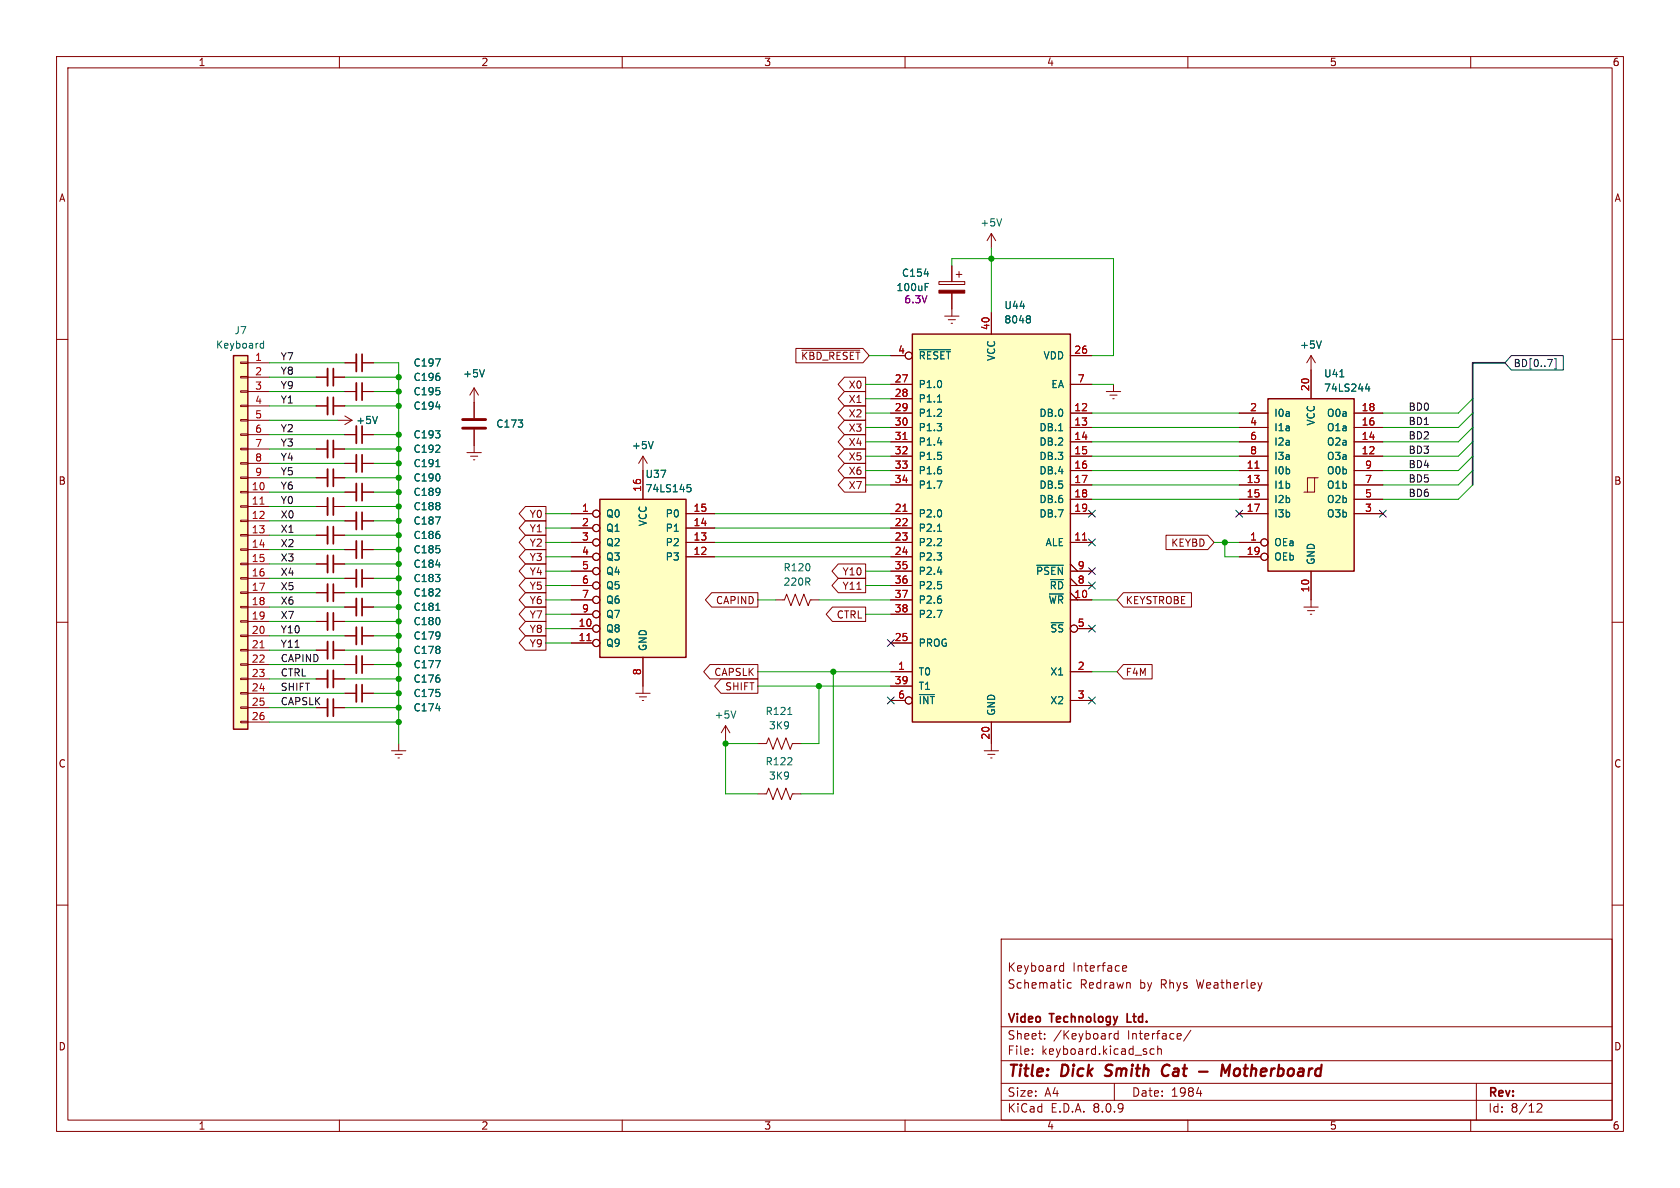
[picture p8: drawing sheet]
<svg xmlns="http://www.w3.org/2000/svg" width="297mm" height="210mm" viewBox="0 0 297 210" stroke-linecap="round" stroke-linejoin="round" font-family="sans-serif">
<g fill="none" stroke="#840000" stroke-width=".18">
<path d="M10 10h277v190h-277zM12 12h273v186h-273zM60 10v2M110 10v2M160 10v2M210 10v2M260 10v2M166 49.8h4.6v.5h-4.6zM168.3 47v2.8M168.3 51.8v2.8M169 48.5h1.1M169.5 48v1"/>
<path d="M10 60h2M231.8 62.9l-.8 1.2M231.8 62.9v2.5M231.8 62.9l.7 1.2M285 60h2M61 97.2h2M64 97.2h2M10 110h2M285 110h2M10 160h2M177 166h108v32h-108zM187.5 171.6h.5"/>
<path d="M187.5 170.8h.5M188 170.2v1.5M189.4 173.8l-.4-.1-.3 .3v.4l.1 .2h.6M198.5 171.2l.7-.1-.1-.3-.4-.1-.2 .2v.7h.6M285 160h2M60 198v2M110 198v2M160 198v2M177 194.5h108M177 191.5h108M177 187.5h108M177 181.5h108"/>
<path d="M182.5 186.3v.1M182.5 185.5v.1M184.7 183.6v.1M184.7 182.8v.1M196.5 182.7l-.3 .1M197 191.5v3M197.7 182.8l-.5-.1-.2 .3v.4l.1 .2h.6M197.7 182.2v1.5M204 185.5l-.4-.1-.3 .3v.4l.2 .2h.5M204.7 185.5l.2-.1 .3 .1 .1 .9M204.7 184.9v1.5M210 198v2"/>
<path d="M210.5 182.1l-1.3 2M211.5 193.3h1M260 198v2M261 191.5v6.5M271.7 195.2l.6-.1 .2 .1 .1 .3-.9 1.1h.9"/>
</g>
<path d="M195.3 190.1l.3 .1M195.6 188.4l-.1 .4 .1 .2M206.4 188.2a1.13 1.13 0 0 0-.9 .7 1.13 1.13 0 0 0 .2 1.2l.3 .1 .5-.1M212 189.4h1.5M215.9 190.2l.2-2 .5 1.4 .9-1.4-.3 2M218.4 189l-.2 .3-.1 .5 .3 .4" fill="none" stroke="#840000" stroke-width=".4"/>
<path d="M64 95.6v3.1M199.3 179.2v1.5h.7" fill="none" stroke="#840000" stroke-width=".3"/>
<path d="M166 51.3h4.6v.5h-4.6z" fill="#840000" stroke="#840000" stroke-width=".18"/>
<path d="M163.4 48.4h.8M163.6 50.7h.4M163.6 50.1h.6M233.6 60.3l-.4 1.2" fill="none" stroke="#006464" stroke-width=".18"/>
<path d="M63 95.6v3.1" fill="none" stroke="#840000" stroke-width=".33"/>
<path d="M161.3 59.1h27.9v68.5h-27.9z" fill="#ffffc2"/>
<path d="M161.3 59.1h27.9v68.5h-27.9z" fill="none" stroke="#840000" stroke-width=".25"/>
<g fill="none" stroke="#840000" stroke-width=".18">
<path d="M167 55.9h2.5M167.6 56.5h1.3M168.1 57.2h.3M168.3 54.6v1.3M175.3 55.2v3.9M157.5 73h3.8M157.5 75.6h3.8M157.5 78.1h3.8M157.5 62.9h2.5M157.5 67.9h3.8M157.5 70.5h3.8M189.2 73h3.8"/>
<path d="M189.2 75.6h3.8M189.2 78.1h3.8M189.2 62.9h3.8M189.2 67.9h3.8M157.5 95.9h3.8M157.5 80.6h3.8M157.5 83.2h3.8M157.5 85.7h3.8M157.5 90.8h3.8M157.5 93.3h3.8M157.5 98.4h3.8M189.2 95.9h3.8"/>
<path d="M189.2 80.6h3.8M189.2 83.2h3.8M189.2 85.7h3.8M189.2 88.3h3.8M189.2 90.8h3.8M189.2 99.7l1.3 1.3M157.5 118.7h3.8M157.5 106h3.8M157.5 113.7h3.8M157.5 101h3.8M157.5 103.5h3.8M157.5 108.6h3.8"/>
<path d="M189.2 118.7h3.8M189.2 106h3.8M189.2 104.8l1.3 1.2M189.2 101h3.8M189.2 103.5h3.8M189.2 102.2l1.3 1.3M190.5 111.1h2.5M112.4 122.6h2.5M113 123.2h1.3M113.5 123.8h.3M113.7 121.3v1.3M157.5 123.8h2.5"/>
<path d="M157.5 121.3h3.8M174 132.7h2.5M174.6 133.4h1.3M175.1 134h.3M175.3 127.6v5.1M189.2 123.8h3.8"/>
<circle cx="160.7" cy="62.9" r=".63"/>
<circle cx="160.7" cy="123.8" r=".63"/>
</g>
<path d="M159.6 77.7h.8M159.6 90.4h.8M191.4 95.5h.7" fill="none" stroke="#a90000" stroke-width=".18"/>
<path d="M181.9 55.8l.3 .3-.3 .3 .3 .2v.3l-.3 .2M162.5 61.8h5.5M165.7 71.1h.8M165.7 78.3h.8M187.1 76.1h.8M165.7 85h.8l-.5 1.3M165.7 93.9h.8M183.3 99.9h4.7M165.7 107.9h.8l-.5 1.3M165.7 101.1h.8M162.5 122.8h2.7" fill="none" stroke="#006464" stroke-width=".18"/>
<path d="M106 88.3h15.3v27.9h-15.3z" fill="#ffffc2"/>
<path d="M106 88.3h15.3v27.9h-15.3z" fill="none" stroke="#840000" stroke-width=".25"/>
<g fill="none" stroke="#840000" stroke-width=".18">
<path d="M175.3 41.3l-.8 1.2M175.3 41.3v2.5M175.3 41.3l.7 1.2M55.9 79.4h2M58.9 79.4h2.1M83.8 68.6v5.3M83.8 75.9v4.1M83.8 68.6l-.7 1.3M83.8 68.6l.8 1.3M195.6 69.2h2.5M196.2 69.9h1.3M196.7 70.5h.3"/>
<path d="M196.8 67.9v1.3M82.5 80h2.6M83.2 80.6h1.3M83.7 81.3h.2M101 90.8h3.8M101 98.4h3.8M101 95.9h3.8M101 93.3h3.8M113.7 80.6v7.7M113.7 80.6l-.8 1.3M113.7 80.6l.7 1.3M121.3 90.8h5.1"/>
<path d="M121.3 98.4h5.1M121.3 95.9h5.1M121.3 93.3h5.1M55.9 109.9h2M55.9 114.9h2M55.9 104.8h2M58.9 109.9h2.1M58.9 114.9h2.1M58.9 104.8h2.1M61 117.5h2M61 112.4h2M64 117.5h2"/>
<path d="M64 112.4h2M101 111.1h3.8M101 113.7h3.8M101 101h3.8M101 103.5h3.8M101 106h3.8M101 108.6h3.8M113.7 116.2v5.1M137.2 106h1.5l.4-1 .7 2.1 .8-2.1 .8 2.1 .7-2.1 .8 2.1 .4-1.1h1.5M55.9 125.1h2M55.9 120h2M58.9 125.1h2.1"/>
<path d="M58.9 120h2.1M61 122.6h2M64 122.6h2M69.2 132.7h2.6M69.8 133.4h1.3M70.4 134h.2M70.5 131.4v1.3M128.3 128.3l-.8 1.2M128.3 128.3v2.5M128.3 128.3l.7 1.2M134 131.4h1.5l.4-1 .8 2.1 .7-2.1 .8 2.1 .7-2.1 .8 2.1 .4-1.1h1.5M134 140.3h1.5l.4-1 .8 2.1 .7-2.1 .8 2.1 .7-2.1 .8 2.1 .4-1.1h1.5"/>
<circle cx="105.4" cy="93.3" r=".63"/>
<circle cx="105.4" cy="98.4" r=".63"/>
<circle cx="105.4" cy="90.8" r=".63"/>
<circle cx="105.4" cy="95.9" r=".63"/>
<circle cx="105.4" cy="101" r=".63"/>
<circle cx="105.4" cy="108.6" r=".63"/>
<circle cx="105.4" cy="111.1" r=".63"/>
<circle cx="105.4" cy="113.7" r=".63"/>
<circle cx="105.4" cy="103.5" r=".63"/>
<circle cx="105.4" cy="106" r=".63"/>
</g>
<path d="M103.7 113.2h.8" fill="none" stroke="#a90000" stroke-width=".18"/>
<path d="M177.1 38.7l-.4 1.2M85.6 65.3l-.4 1.3M115.5 78l-.4 1.3M121.5 85.7h.6M121.6 86.2h.3l.3 .2-.2 .5h-.4M77 116.8h.8l-.5 1.3M77 125.3h.8M130.1 125.7l-.4 1.2M139.3 126.3h.7" fill="none" stroke="#006464" stroke-width=".18"/>
<path d="M81.8 75.7h4.1M81.8 74.2h4.1" fill="none" stroke="#840000" stroke-width=".51"/>
<path d="M57.9 77.9v3M57.9 103.3v3M57.9 108.3v3.1M57.9 113.4v3.1M57.9 118.5v3M63 110.9v3M63 116v3M57.9 123.6v3M63 121v3.1" fill="none" stroke="#840000" stroke-width=".33"/>
<path d="M58.9 77.9v3M58.9 103.3v3M58.9 108.3v3.1M58.9 113.4v3.1M58.9 118.5v3M64 110.9v3M64 116v3M58.9 123.6v3M64 121v3.1" fill="none" stroke="#840000" stroke-width=".3"/>
<path d="M41.3 62.9h2.5v66h-2.5z" fill="#ffffc2"/>
<g fill="none" stroke="#840000" stroke-width=".18">
<path d="M42.5 79.2h1.3v.3h-1.3zM42.5 76.7h1.3v.3h-1.3zM42.5 74.2h1.3v.2h-1.3zM42.5 71.6h1.3v.3h-1.3zM42.5 69.1h1.3v.2h-1.3zM42.5 66.5h1.3v.3h-1.3zM42.5 64h1.3v.3h-1.3zM43.8 64.1h3.8M43.8 66.7h3.8M43.8 69.2h3.8M43.8 71.8h3.8M43.8 74.3h3.8"/>
<path d="M43.8 76.8h3.8M43.8 79.4h3.8M55.9 66.7h2M55.9 71.8h2M58.9 66.7h2.1M58.9 71.8h2.1M61 64.1h2M61 69.2h2M64 64.1h2M64 69.2h2M42.5 99.6h1.3v.2h-1.3zM42.5 97h1.3v.3h-1.3z"/>
<path d="M42.5 94.5h1.3v.2h-1.3zM42.5 91.9h1.3v.3h-1.3zM42.5 89.4h1.3v.3h-1.3zM42.5 86.9h1.3v.2h-1.3zM42.5 84.3h1.3v.3h-1.3zM42.5 81.8h1.3v.2h-1.3zM43.8 87h3.8M43.8 89.5h3.8M43.8 92.1h3.8M43.8 94.6h3.8M43.8 97.2h3.8M43.8 99.7h3.8"/>
<path d="M43.8 81.9h3.8M43.8 84.5h3.8M55.9 89.5h2M55.9 94.6h2M58.9 89.5h2.1M58.9 94.6h2.1M61 87h2M61 92.1h2M64 87h2M64 92.1h2M42.5 119.9h1.3v.2h-1.3zM42.5 117.3h1.3v.3h-1.3z"/>
<path d="M42.5 114.8h1.3v.3h-1.3zM42.5 112.3h1.3v.2h-1.3zM42.5 109.7h1.3v.3h-1.3zM42.5 107.2h1.3v.2h-1.3zM42.5 104.6h1.3v.3h-1.3zM42.5 102.1h1.3v.3h-1.3zM43.8 102.2h3.8M43.8 104.8h3.8M43.8 107.3h3.8M43.8 109.9h3.8M43.8 112.4h3.8M43.8 114.9h3.8"/>
<path d="M43.8 117.5h3.8M42.5 127.5h1.3v.3h-1.3zM42.5 125h1.3v.2h-1.3zM42.5 122.4h1.3v.3h-1.3zM43.8 120h3.8M43.8 122.6h3.8M43.8 125.1h3.8M43.8 127.6h3.8"/>
</g>
<path d="M41.3 62.9h2.5v66h-2.5z" fill="none" stroke="#840000" stroke-width=".25"/>
<path d="M46 89.1h.7M46 114.5h.7" fill="none" stroke="#a90000" stroke-width=".18"/>
<path d="M46.1 61.5h.5M46.1 60.8h.5M46.6 60.3v1.2M77 63.4h.8l-.5 1.3M77 71.9h.8M77 91.4h.8l-.5 1.3" fill="none" stroke="#006464" stroke-width=".18"/>
<path d="M57.9 65.2v3M57.9 70.2v3.1M63 62.6v3.1M63 67.7v3M57.9 88v3.1M57.9 93.1v3M63 85.5v3M63 90.6v3" fill="none" stroke="#840000" stroke-width=".33"/>
<path d="M58.9 65.2v3M58.9 70.2v3.1M64 62.6v3.1M64 67.7v3M58.9 88v3.1M58.9 93.1v3M64 85.5v3M64 90.6v3" fill="none" stroke="#840000" stroke-width=".3"/>
<path d="M224.2 70.5h15.2v30.5h-15.2z" fill="#ffffc2"/>
<g fill="none" stroke="#840000" stroke-width=".18">
<path d="M168.3 47v2.8M168.3 51.8v2.8M175.3 55.2v3.9M55.9 66.7h2M55.9 71.8h2M55.9 79.4h2M58.9 66.7h2.1M58.9 71.8h2.1M58.9 79.4h2.1M59.7 74.3h2.5M61 76.8h2M61 73.5l1.2 .8"/>
<path d="M61 69.2h2M61 64.1h2M62.2 74.3l-1.2 .8M64 76.8h2M64 69.2h2M64 64.1h2M83.8 71.1v2.8M83.8 75.9v2.8M140.7 61.6h11.9l1.1 1.3-1.1 1.2h-11.9zM141.7 61.9h10.3M149.3 69.2h3.7v2.6h-3.7l-1.1-1.3zM149.3 66.7h3.7v2.5h-3.7l-1.1-1.3z"/>
<path d="M149.3 71.8h3.7v2.5h-3.7l-1.1-1.3zM149.3 76.8h3.7v2.6h-3.7l-1.1-1.3zM149.3 79.4h3.7v2.5h-3.7l-1.1-1.3zM149.3 74.3h3.7v2.5h-3.7l-1.1-1.2zM157.5 78.1h3.8M157.5 75.6h3.8M157.5 73h3.8M157.5 62.9h2.5M157.5 67.9h3.8M157.5 70.5h3.8M189.2 78.1h3.8M189.2 75.6h3.8"/>
<path d="M189.2 73h3.8M189.2 62.9h3.8M189.2 67.9h3.8M219.1 78.1h5.1M219.1 75.6h5.1M219.1 73h5.1M231.8 65.4v5.1M239.4 78.1h5.1M239.4 75.6h5.1M239.4 73h5.1M55.9 84.5h2M55.9 99.7h2"/>
<path d="M55.9 94.6h2M55.9 89.5h2M58.9 84.5h2.1M58.9 99.7h2.1M58.9 94.6h2.1M58.9 89.5h2.1M61 81.9h2M61 97.2h2M61 92.1h2M61 87h2M64 81.9h2M64 97.2h2"/>
<path d="M64 92.1h2M64 87h2M92.9 99.7h3.6v2.5h-3.6l-1.1-1.2zM92.9 94.6h3.6v2.6h-3.6l-1.1-1.3zM92.9 97.2h3.6v2.5h-3.6l-1.1-1.3zM92.9 89.5h3.6v2.6h-3.6l-1.1-1.3zM92.9 92.1h3.6v2.5h-3.6l-1.1-1.3zM101 95.9h3.8M101 90.8h3.8M101 98.4h3.8M101 93.3h3.8M113.7 83.2v5.1"/>
<path d="M121.3 95.9h5.1M121.3 90.8h5.1M121.3 98.4h5.1M121.3 93.3h5.1M148.2 99.7h4.8v2.5h-4.8l-1.1-1.2zM149.3 84.5h3.7v2.5h-3.7l-1.1-1.3zM149.3 81.9h3.7v2.6h-3.7l-1.1-1.3zM157.5 95.9h3.8M157.5 83.2h3.8M157.5 80.6h3.8M157.5 85.7h3.8M157.5 90.8h3.8"/>
<path d="M157.5 98.4h3.8M157.5 93.3h3.8M189.2 95.9h3.8M189.2 83.2h3.8M189.2 80.6h3.8M189.2 85.7h3.8M189.2 88.3h3.8M189.2 90.8h3.8M189.2 99.7l1.3 1.3M206.1 94.6h7.4l1.1 1.3-1.1 1.3h-7.4zM219.1 95.9h3.8M219.1 83.2h5.1"/>
<path d="M219.1 80.6h5.1M219.1 85.7h5.1M219.1 88.3h5.1M219.1 90.8h5.1M219.1 98.4h3.8M232.4 84.5h-1.3v2.5M233 84.5h-.6v2.5h-1.9M239.4 83.2h5.1M239.4 80.6h5.1M239.4 85.7h5.1M239.4 88.3h5.1M239.4 90.8h5.1"/>
<path d="M55.9 114.9h2M55.9 109.9h2M55.9 104.8h2M58.9 114.9h2.1M58.9 109.9h2.1M58.9 104.8h2.1M61 107.3h2M61 102.2h2M61 112.4h2M61 117.5h2M64 107.3h2M64 102.2h2"/>
<path d="M64 112.4h2M64 117.5h2M92.9 112.4h3.6v2.5h-3.6l-1.1-1.2zM92.9 104.8h3.6v2.5h-3.6l-1.1-1.3zM92.9 107.3h3.6v2.6h-3.6l-1.1-1.3zM92.9 109.9h3.6v2.5h-3.6l-1.1-1.3zM92.9 102.2h3.6v2.6h-3.6l-1.1-1.3zM101 108.6h3.8M101 106h3.8M101 113.7h3.8M101 101h3.8M101 103.5h3.8"/>
<path d="M101 111.1h3.8M113.7 116.2v5.1M125.5 117.5h8.5v2.5h-8.5l-1.1-1.3zM125.8 104.8h8.2v2.5h-8.2l-1.1-1.3zM147.2 107.3h5.8v2.6h-5.8l-1.1-1.3zM148.2 102.2h4.8v2.6h-4.8l-1.1-1.3zM157.5 108.6h3.8M157.5 118.7h3.8M157.5 106h3.8M157.5 113.7h3.8M157.5 101h3.8M157.5 103.5h3.8"/>
<path d="M189.2 118.7h3.8M189.2 106h3.8M189.2 104.8l1.3 1.2M189.2 101h3.8M189.2 103.5h3.8M189.2 102.2l1.3 1.3M190.5 111.1h2.5M198.6 104.8h12v2.5h-12l-1.1-1.3zM198.6 117.5h5.1v2.5h-5.1l-1.1-1.3zM230.5 107.3h2.5M231.1 108h1.3M231.6 108.6h.3"/>
<path d="M231.8 101v6.3M55.9 120h2M55.9 125.1h2M58.9 120h2.1M58.9 125.1h2.1M61 122.6h2M64 122.6h2M127.4 120h6.6v2.6h-6.6l-1.1-1.3zM157.5 123.8h2.5M157.5 121.3h3.8M175.3 127.6v3.8M189.2 123.8h3.8"/>
<circle cx="160.7" cy="62.9" r=".63"/>
<circle cx="105.4" cy="93.3" r=".63"/>
<circle cx="105.4" cy="98.4" r=".63"/>
<circle cx="105.4" cy="90.8" r=".63"/>
<circle cx="105.4" cy="95.9" r=".63"/>
<circle cx="223.5" cy="95.9" r=".63"/>
<circle cx="223.5" cy="98.4" r=".63"/>
<circle cx="105.4" cy="101" r=".63"/>
<circle cx="105.4" cy="108.6" r=".63"/>
<circle cx="105.4" cy="111.1" r=".63"/>
<circle cx="105.4" cy="113.7" r=".63"/>
<circle cx="105.4" cy="103.5" r=".63"/>
<circle cx="105.4" cy="106" r=".63"/>
<circle cx="160.7" cy="123.8" r=".63"/>
</g>
<path d="M224.2 70.5h15.2v30.5h-15.2z" fill="none" stroke="#840000" stroke-width=".25"/>
<path d="M159.6 77.7h.8M159.6 90.4h.8M191.4 95.5h.7M221.9 82.8h.7M103.7 113.2h.8" fill="none" stroke="#a90000" stroke-width=".18"/>
<g fill="none" stroke="#006464" stroke-width=".18">
<path d="M163.4 48.4h.8M163.6 50.7h.4M163.6 50.1h.6M181.9 55.8l.3 .3-.3 .3 .3 .2v.3l-.3 .2M66.7 73.6l-.4 1.3M77 63.4h.8l-.5 1.3M77 71.9h.8M85.6 65.3l-.4 1.3M115.5 78l-.4 1.3M162.5 61.8h5.5M165.7 71.1h.8M165.7 78.3h.8"/>
<path d="M187.1 76.1h.8M233.6 60.3l-.4 1.2M236.9 66.6h.7M241.7 67.8l-.3 .9h.8M242 68.3v.9M77 91.4h.8l-.5 1.3M77 82.5h.8M77 99.9h.8M121.5 85.7h.6M121.6 86.2h.3l.3 .2-.2 .5h-.4M165.7 85h.8l-.5 1.3M165.7 93.9h.8"/>
<path d="M183.3 99.9h4.7M77 116.8h.8l-.5 1.3M77 107.9h.8M165.7 107.9h.8l-.5 1.3M165.7 101.1h.8M77 125.3h.8M162.5 122.8h2.7"/>
</g>
<path d="M63 75.3v3.1M57.9 82.9v3.1M57.9 98.2v3M63 80.4v3M63 100.7v3.1M63 105.8v3" fill="none" stroke="#840000" stroke-width=".33"/>
<path d="M64 75.3v3.1M58.9 82.9v3.1M58.9 98.2v3M64 80.4v3M64 100.7v3.1M64 105.8v3" fill="none" stroke="#840000" stroke-width=".3"/>
<g fill="none" stroke="#000084" stroke-width=".18">
<path d="M267.2 62.9h9.2v2.5h-9.2l-1.1-1.3zM273.6 63.5h.8l-.5 1.3M274.8 63.4h.3v1.8h-.3M192.4 90.2l1.2 1.2M192.4 95.3l1.2 1.2M193.6 90.2l-1.2 1.2M193.6 95.3l-1.2 1.2M218.5 90.2l1.2 1.2M219.7 90.2l-1.2 1.2M243.9 90.2l1.2 1.2M245.1 90.2l-1.2 1.2M156.9 113.1l1.2 1.2"/>
<path d="M158.1 113.1l-1.2 1.2M192.4 110.5l1.2 1.2M192.4 102.9l1.2 1.2M192.4 100.4l1.2 1.2M193.6 110.5l-1.2 1.2M193.6 102.9l-1.2 1.2M193.6 100.4l-1.2 1.2M156.9 123.2l1.2 1.2M158.1 123.2l-1.2 1.2M192.4 123.2l1.2 1.2M193.6 123.2l-1.2 1.2"/>
</g>
<path d="M266.1 64.1h-5.8v21.6" fill="none" stroke="#000084" stroke-width=".3"/>
<g fill="none" stroke="#009600" stroke-width=".18">
<path d="M168.3 47v-1.3h28.5v17.2h-3.8M175.3 43.8v11.4M47.6 71.8h8.3M47.6 66.7h8.3M47.6 69.2h13.4M47.6 64.1h13.4M47.6 76.8h13.4M47.6 74.3h12.1M47.6 79.4h8.3M61 71.8h9.5M61 66.7h9.5M61 79.4h9.5"/>
<path d="M66 64.1h4.5v67.3M66 69.2h4.5M66 76.8h4.5M153 67.9h4.5M153 75.6h4.5M153 78.1h4.5M153 73h4.5M153 70.5h4.5M153.7 62.9h3.8M193 67.9h3.8M193 75.6h26.1M193 78.1h26.1"/>
<path d="M193 73h26.1M260.3 78.1l-2.5 2.5h-13.3M260.3 73l-2.5 2.6h-13.3M260.3 75.6l-2.5 2.5h-13.3M260.3 70.5l-2.5 2.5h-13.3M47.6 81.9h13.4M47.6 99.7h8.3M47.6 94.6h8.3M47.6 97.2h13.4M47.6 87h13.4M47.6 92.1h13.4M47.6 89.5h8.3"/>
<path d="M47.6 84.5h8.3M61 99.7h9.5M61 94.6h9.5M61 89.5h9.5M61 84.5h9.5M66 81.9h4.5M66 97.2h4.5M66 87h4.5M66 92.1h4.5M96.5 95.9h4.5M96.5 90.8h4.5M96.5 93.3h4.5"/>
<path d="M96.5 98.4h4.5M126.4 95.9h31.1M126.4 90.8h31.1M126.4 93.3h31.1M126.4 98.4h31.1M153 85.7h4.5M153 80.6h4.5M153 83.2h4.5M193 85.7h26.1M193 88.3h26.1M193 80.6h26.1M193 83.2h26.1"/>
<path d="M214.6 95.9h4.5M216.5 95.9v2.5h2.6M260.3 83.2l-2.5 2.5h-13.3M260.3 85.7l-2.5 2.6h-13.3M260.3 80.6l-2.5 2.6h-13.3M47.6 104.8h8.3M47.6 102.2h13.4M47.6 107.3h13.4M47.6 117.5h13.4M47.6 114.9h8.3M47.6 109.9h8.3M47.6 112.4h13.4"/>
<path d="M61 104.8h9.5M61 114.9h9.5M61 109.9h9.5M66 102.2h4.5M66 107.3h4.5M66 117.5h4.5M66 112.4h4.5M96.5 103.5h4.5M96.5 106h4.5M96.5 108.6h4.5M96.5 101h4.5M96.5 113.7h4.5"/>
<path d="M96.5 111.1h4.5M134 118.7h23.5M134 106h3.2M144.8 106h12.7M147.3 118.7v21.6h-5.7M153 103.5h4.5M153 108.6h4.5M153 101h4.5M193 118.7h4.5M193 106h4.5M47.6 125.1h8.3M47.6 120h8.3"/>
<path d="M47.6 122.6h13.4M47.6 127.6h22.9M61 125.1h9.5M61 120h9.5M66 122.6h4.5M128.3 130.8v9.5h5.7M128.3 131.4h5.7M134 121.3h23.5M144.8 121.3v10.1h-3.2"/>
</g>
<g fill="#009600" stroke="#009600" stroke-width=".18">
<circle cx="216.5" cy="95.9" r=".46"/>
<circle cx="175.3" cy="45.7" r=".46"/>
<circle cx="144.8" cy="121.3" r=".46"/>
<circle cx="147.3" cy="118.7" r=".46"/>
<circle cx="128.3" cy="131.4" r=".46"/>
<circle cx="70.5" cy="114.9" r=".46"/>
<circle cx="70.5" cy="112.4" r=".46"/>
<circle cx="70.5" cy="117.5" r=".46"/>
<circle cx="70.5" cy="89.5" r=".46"/>
<circle cx="70.5" cy="97.2" r=".46"/>
<circle cx="70.5" cy="92.1" r=".46"/>
<circle cx="70.5" cy="94.6" r=".46"/>
<circle cx="70.5" cy="66.7" r=".46"/>
<circle cx="70.5" cy="69.2" r=".46"/>
<circle cx="70.5" cy="125.1" r=".46"/>
<circle cx="70.5" cy="122.6" r=".46"/>
<circle cx="70.5" cy="120" r=".46"/>
<circle cx="70.5" cy="127.6" r=".46"/>
<circle cx="70.5" cy="71.8" r=".46"/>
<circle cx="70.5" cy="102.2" r=".46"/>
<circle cx="70.5" cy="104.8" r=".46"/>
<circle cx="70.5" cy="99.7" r=".46"/>
<circle cx="70.5" cy="109.9" r=".46"/>
<circle cx="70.5" cy="107.3" r=".46"/>
<circle cx="70.5" cy="81.9" r=".46"/>
<circle cx="70.5" cy="79.4" r=".46"/>
<circle cx="70.5" cy="87" r=".46"/>
<circle cx="70.5" cy="84.5" r=".46"/>
<circle cx="70.5" cy="76.8" r=".46"/>
</g>
<g font-size="2.8" fill="#840000">
<text x="178" y="190.9">Title:</text>
<text x="187.7" y="190.9">Dick</text>
<text x="196.3" y="190.9">Smith</text>
<text x="207.1" y="190.9">Cat</text>
<text x="219.1" y="190.9">Motherboard</text>
</g>
<g font-size="2.1" fill="#840000">
<text x="178" y="172">Keyboard</text>
<text x="189.6" y="172">Interface</text>
<text x="178" y="175">Schematic</text>
<text x="190.9" y="175">Redrawn</text>
<text x="201.5" y="175">by</text>
<text x="205.3" y="175">Rhys</text>
<text x="211.8" y="175">Weatherley</text>
<text x="178" y="184">Sheet:</text>
<text x="178" y="181.2">Video</text>
<text x="185.7" y="181.2">Technology</text>
<text x="186.2" y="184">/Keyboard</text>
<text x="199.4" y="184">Interface/</text>
<text x="199.9" y="181.2">Ltd.</text>
<text x="178" y="186.7">File:</text>
<text x="184.1" y="186.7">keyboard.kicad_sch</text>
<text x="178" y="196.9">KiCad</text>
<text x="178" y="194.1">Size:</text>
<text x="184.7" y="194.1">A4</text>
<text x="185.7" y="196.9">E.D.A.</text>
<text x="193.3" y="196.9">8.0.9</text>
<text x="200" y="194.1">Date:</text>
<text x="207" y="194.1">1984</text>
<text x="263" y="194.3">Rev:</text>
<text x="263" y="196.9">Id:</text>
<text x="267.1" y="196.9">8/12</text>
</g>
<g font-size="1.8" fill="#840000">
<text x="35" y="11.9">1</text>
<text x="85" y="11.9">2</text>
<text x="135" y="11.9">3</text>
<text x="185" y="11.9">4</text>
<text x="235" y="11.9">5</text>
<text x="285" y="11.9">6</text>
<text x="10.3" y="35.9">A</text>
<text x="285.3" y="35.9">A</text>
<text x="141.5" y="63.8">~{KBD_RESET}</text>
<text x="149.9" y="71.4">X1</text>
<text x="149.9" y="68.9">X0</text>
<text x="149.9" y="74">X2</text>
<text x="149.9" y="76.5">X3</text>
<text x="149.9" y="79.1">X4</text>
<text x="149.9" y="81.6">X5</text>
<text x="10.3" y="85.9">B</text>
<text x="149.9" y="86.7">X7</text>
<text x="149.9" y="84.1">X6</text>
<text x="285.3" y="85.9">B</text>
<text x="93.5" y="91.8">Y0</text>
<text x="93.5" y="94.3">Y1</text>
<text x="93.5" y="101.9">Y4</text>
<text x="93.5" y="96.8">Y2</text>
<text x="93.5" y="99.4">Y3</text>
<text x="148.8" y="101.9">Y10</text>
<text x="207" y="96.8">KEYBD</text>
<text x="93.5" y="107">Y6</text>
<text x="93.5" y="104.5">Y5</text>
<text x="126.5" y="107">CAPIND</text>
<text x="148.8" y="104.5">Y11</text>
<text x="198.9" y="107">KEYSTROBE</text>
<text x="93.5" y="109.5">Y7</text>
<text x="93.5" y="112.1">Y8</text>
<text x="147.8" y="109.5">CTRL</text>
<text x="93.5" y="114.6">Y9</text>
<text x="126.2" y="119.7">CAPSLK</text>
<text x="198.9" y="119.7">F4M</text>
<text x="128.1" y="122.2">SHIFT</text>
<text x="10.3" y="135.9">C</text>
<text x="285.3" y="135.9">C</text>
<text x="10.3" y="185.9">D</text>
<text x="285.3" y="185.9">D</text>
<text x="35" y="199.9">1</text>
<text x="85" y="199.9">2</text>
<text x="135" y="199.9">3</text>
<text x="185" y="199.9">4</text>
<text x="235" y="199.9">5</text>
<text x="285" y="199.9">6</text>
</g>
<g font-size="1.8" fill="#006464">
<text x="173.2" y="40.2">+5V</text>
<text x="158.4" y="51.7">100uF</text>
<text x="159.4" y="49.1">C154</text>
<text x="41.4" y="59.3">J7</text>
<text x="177.5" y="54.8">U44</text>
<text x="177.5" y="57.4">8048</text>
<text x="38.1" y="61.8">Keyboard</text>
<text x="73" y="65">C197</text>
<text x="162.3" y="63.7">~{RESET}</text>
<text x="176.1" y="63.9" transform="rotate(-90 176.1 63.9)">VCC</text>
<text x="184.4" y="63.7">VDD</text>
<text x="229.7" y="61.8">+5V</text>
<text x="73" y="67.5">C196</text>
<text x="73" y="70.1">C195</text>
<text x="81.8" y="66.9">+5V</text>
<text x="162.3" y="68.8">P1.0</text>
<text x="162.3" y="71.3">P1.1</text>
<text x="185.8" y="68.8">EA</text>
<text x="234" y="66.9">U41</text>
<text x="234" y="69.4">74LS244</text>
<text x="62.9" y="75.2">+5V</text>
<text x="73" y="72.6">C194</text>
<text x="73" y="77.7">C193</text>
<text x="87.6" y="75.8">C173</text>
<text x="162.3" y="73.9">P1.2</text>
<text x="162.3" y="76.4">P1.3</text>
<text x="183.7" y="73.9">DB.0</text>
<text x="183.7" y="76.4">DB.1</text>
<text x="225.2" y="73.9">I0a</text>
<text x="225.2" y="76.4">I1a</text>
<text x="232.6" y="75.3" transform="rotate(-90 232.6 75.3)">VCC</text>
<text x="234.5" y="76.4">O1a</text>
<text x="234.5" y="73.9">O0a</text>
<text x="73" y="80.2">C192</text>
<text x="73" y="82.8">C191</text>
<text x="111.6" y="79.6">+5V</text>
<text x="162.3" y="79">P1.4</text>
<text x="162.3" y="81.5">P1.5</text>
<text x="183.7" y="79">DB.2</text>
<text x="183.7" y="81.5">DB.3</text>
<text x="225.2" y="79">I2a</text>
<text x="225.2" y="81.5">I3a</text>
<text x="234.5" y="81.5">O3a</text>
<text x="234.5" y="79">O2a</text>
<text x="73" y="87.9">C189</text>
<text x="73" y="85.3">C190</text>
<text x="114" y="84.7">U37</text>
<text x="114" y="87.2">74LS145</text>
<text x="162.3" y="84">P1.6</text>
<text x="162.3" y="86.6">P1.7</text>
<text x="183.7" y="84">DB.4</text>
<text x="183.7" y="86.6">DB.5</text>
<text x="183.7" y="89.1">DB.6</text>
<text x="225.2" y="84">I0b</text>
<text x="225.2" y="86.6">I1b</text>
<text x="225.2" y="89.1">I2b</text>
<text x="234.5" y="89.1">O2b</text>
<text x="234.5" y="86.6">O1b</text>
<text x="234.5" y="84">O0b</text>
<text x="73" y="92.9">C187</text>
<text x="73" y="95.5">C186</text>
<text x="73" y="90.4">C188</text>
<text x="107.1" y="91.7">Q0</text>
<text x="107.1" y="94.2">Q1</text>
<text x="114.5" y="93.1" transform="rotate(-90 114.5 93.1)">VCC</text>
<text x="117.6" y="94.2">P1</text>
<text x="117.6" y="91.7">P0</text>
<text x="162.3" y="91.7">P2.0</text>
<text x="162.3" y="94.2">P2.1</text>
<text x="183.7" y="91.7">DB.7</text>
<text x="225.2" y="91.7">I3b</text>
<text x="234.5" y="91.7">O3b</text>
<text x="73" y="98">C185</text>
<text x="73" y="100.6">C184</text>
<text x="107.1" y="96.7">Q2</text>
<text x="107.1" y="99.3">Q3</text>
<text x="107.1" y="101.8">Q4</text>
<text x="117.6" y="99.3">P3</text>
<text x="117.6" y="96.7">P2</text>
<text x="138.4" y="101.2">R120</text>
<text x="162.3" y="96.7">P2.2</text>
<text x="162.3" y="99.3">P2.3</text>
<text x="162.3" y="101.8">P2.4</text>
<text x="183.1" y="101.8">~{PSEN}</text>
<text x="184.7" y="96.7">ALE</text>
<text x="225.2" y="96.7">OEa</text>
<text x="225.2" y="99.3">OEb</text>
<text x="232.6" y="99.9" transform="rotate(-90 232.6 99.9)">GND</text>
<text x="73" y="105.6">C182</text>
<text x="73" y="103.1">C183</text>
<text x="107.1" y="104.4">Q5</text>
<text x="107.1" y="106.9">Q6</text>
<text x="138.4" y="103.7">220R</text>
<text x="162.3" y="104.4">P2.5</text>
<text x="162.3" y="106.9">P2.6</text>
<text x="185.3" y="106.9">~{WR}</text>
<text x="185.5" y="104.4">~{RD}</text>
<text x="73" y="110.7">C180</text>
<text x="73" y="113.3">C179</text>
<text x="73" y="108.2">C181</text>
<text x="107.1" y="112">Q8</text>
<text x="107.1" y="109.4">Q7</text>
<text x="162.3" y="109.4">P2.7</text>
<text x="185.6" y="112">~{SS}</text>
<text x="73" y="118.3">C177</text>
<text x="73" y="115.8">C178</text>
<text x="107.1" y="114.5">Q9</text>
<text x="114.5" y="115.2" transform="rotate(-90 114.5 115.2)">GND</text>
<text x="162.3" y="119.6">T0</text>
<text x="162.3" y="114.5">PROG</text>
<text x="185.6" y="119.6">X1</text>
<text x="73" y="123.4">C175</text>
<text x="73" y="126">C174</text>
<text x="73" y="120.9">C176</text>
<text x="162.3" y="122.1">T1</text>
<text x="162.3" y="124.7">~{INT}</text>
<text x="185.6" y="124.7">X2</text>
<text x="126.2" y="127.2">+5V</text>
<text x="135.2" y="126.6">R121</text>
<text x="135.8" y="129.1">3K9</text>
<text x="176.1" y="126.6" transform="rotate(-90 176.1 126.6)">GND</text>
<text x="135.2" y="135.5">R122</text>
<text x="135.8" y="138">3K9</text>
</g>
<text font-size="1.8" fill="#840084" x="159.8" y="53.8">6.3V</text>
<g font-size="1.8" fill="#a90000">
<text x="175" y="58.5" transform="rotate(-90 175 58.5)">40</text>
<text x="45" y="63.9">1</text>
<text x="158.7" y="62.6">4</text>
<text x="189.8" y="62.6">26</text>
<text x="45" y="66.4">2</text>
<text x="45" y="69">3</text>
<text x="45" y="71.5">4</text>
<text x="158.1" y="67.7">27</text>
<text x="158.1" y="70.2">28</text>
<text x="190.4" y="67.7">7</text>
<text x="231.5" y="69.3" transform="rotate(-90 231.5 69.3)">20</text>
<text x="45" y="74">5</text>
<text x="45" y="76.6">6</text>
<text x="158.1" y="72.8">29</text>
<text x="158.1" y="75.3">30</text>
<text x="158.1" y="77.9">31</text>
<text x="189.8" y="72.8">12</text>
<text x="189.8" y="75.3">13</text>
<text x="189.8" y="77.9">14</text>
<text x="220.9" y="72.8">2</text>
<text x="220.9" y="75.3">4</text>
<text x="220.9" y="77.9">6</text>
<text x="240.6" y="77.9">14</text>
<text x="240.6" y="75.3">16</text>
<text x="240.6" y="72.8">18</text>
<text x="45" y="79.1">7</text>
<text x="45" y="81.7">8</text>
<text x="158.1" y="80.4">32</text>
<text x="158.1" y="82.9">33</text>
<text x="189.8" y="80.4">15</text>
<text x="189.8" y="82.9">16</text>
<text x="220.3" y="82.9">11</text>
<text x="220.9" y="80.4">8</text>
<text x="240.6" y="80.4">12</text>
<text x="241.2" y="82.9">9</text>
<text x="44.4" y="86.7">10</text>
<text x="44.4" y="89.3">11</text>
<text x="45" y="84.2">9</text>
<text x="113.4" y="87" transform="rotate(-90 113.4 87)">16</text>
<text x="158.1" y="85.5">34</text>
<text x="189.8" y="85.5">17</text>
<text x="189.8" y="88">18</text>
<text x="220.3" y="85.5">13</text>
<text x="220.3" y="88">15</text>
<text x="241.2" y="88">5</text>
<text x="241.2" y="85.5">7</text>
<text x="44.4" y="91.8">12</text>
<text x="44.4" y="94.4">13</text>
<text x="102.8" y="90.6">1</text>
<text x="102.8" y="93.1">2</text>
<text x="102.8" y="95.6">3</text>
<text x="122.5" y="95.6">13</text>
<text x="122.5" y="93.1">14</text>
<text x="122.5" y="90.6">15</text>
<text x="158.1" y="90.6">21</text>
<text x="158.1" y="93.1">22</text>
<text x="158.1" y="95.6">23</text>
<text x="189.8" y="95.6">11</text>
<text x="189.8" y="90.6">19</text>
<text x="220.3" y="90.6">17</text>
<text x="220.9" y="95.6">1</text>
<text x="241.2" y="90.6">3</text>
<text x="44.4" y="96.9">14</text>
<text x="44.4" y="99.4">15</text>
<text x="44.4" y="102">16</text>
<text x="102.8" y="98.2">4</text>
<text x="102.8" y="100.7">5</text>
<text x="122.5" y="98.2">12</text>
<text x="158.1" y="98.2">24</text>
<text x="158.1" y="100.7">35</text>
<text x="190.4" y="100.7">9</text>
<text x="220.3" y="98.2">19</text>
<text x="44.4" y="104.5">17</text>
<text x="44.4" y="107.1">18</text>
<text x="102.8" y="103.3">6</text>
<text x="102.8" y="105.8">7</text>
<text x="158.1" y="103.3">36</text>
<text x="158.1" y="105.8">37</text>
<text x="189.8" y="105.8">10</text>
<text x="190.4" y="103.3">8</text>
<text x="231.5" y="104.8" transform="rotate(-90 231.5 104.8)">10</text>
<text x="44.4" y="109.6">19</text>
<text x="44.4" y="112.1">20</text>
<text x="102.2" y="110.9">10</text>
<text x="102.2" y="113.4">11</text>
<text x="102.8" y="108.3">9</text>
<text x="158.1" y="113.4">25</text>
<text x="158.1" y="108.3">38</text>
<text x="190.4" y="110.9">5</text>
<text x="44.4" y="114.7">21</text>
<text x="44.4" y="117.2">22</text>
<text x="44.4" y="119.8">23</text>
<text x="113.4" y="119.5" transform="rotate(-90 113.4 119.5)">8</text>
<text x="158.7" y="118.5">1</text>
<text x="190.4" y="118.5">2</text>
<text x="44.4" y="122.3">24</text>
<text x="44.4" y="124.8">25</text>
<text x="158.1" y="121">39</text>
<text x="158.7" y="123.6">6</text>
<text x="190.4" y="123.6">3</text>
<text x="44.4" y="127.4">26</text>
<text x="175" y="130.9" transform="rotate(-90 175 130.9)">20</text>
</g>
<g font-size="1.8" fill="#0f0f0f">
<text x="49.5" y="63.8">Y7</text>
<text x="49.5" y="71.4">Y1</text>
<text x="49.5" y="66.3">Y8</text>
<text x="49.5" y="68.9">Y9</text>
<text x="49.5" y="76.5">Y2</text>
<text x="248.9" y="77.8">BD2</text>
<text x="248.9" y="72.7">BD0</text>
<text x="248.9" y="75.2">BD1</text>
<text x="49.5" y="79">Y3</text>
<text x="49.5" y="81.6">Y4</text>
<text x="248.9" y="82.8">BD4</text>
<text x="248.9" y="80.3">BD3</text>
<text x="49.5" y="89.2">Y0</text>
<text x="49.5" y="86.6">Y6</text>
<text x="49.5" y="84.1">Y5</text>
<text x="248.9" y="85.4">BD5</text>
<text x="248.9" y="87.9">BD6</text>
<text x="49.5" y="94.3">X1</text>
<text x="49.5" y="91.7">X0</text>
<text x="49.5" y="99.3">X3</text>
<text x="49.5" y="101.9">X4</text>
<text x="49.5" y="96.8">X2</text>
<text x="49.5" y="107">X6</text>
<text x="49.5" y="104.4">X5</text>
<text x="49.5" y="109.5">X7</text>
<text x="49.5" y="112">Y10</text>
<text x="49.5" y="114.6">Y11</text>
<text x="49.5" y="117.1">CAPIND</text>
<text x="49.5" y="119.7">CTRL</text>
<text x="49.5" y="124.7">CAPSLK</text>
<text x="49.5" y="122.2">SHIFT</text>
</g>
<text font-size="1.8" fill="#000084" x="267.5" y="65.1">BD[0..7]</text>
</svg>
